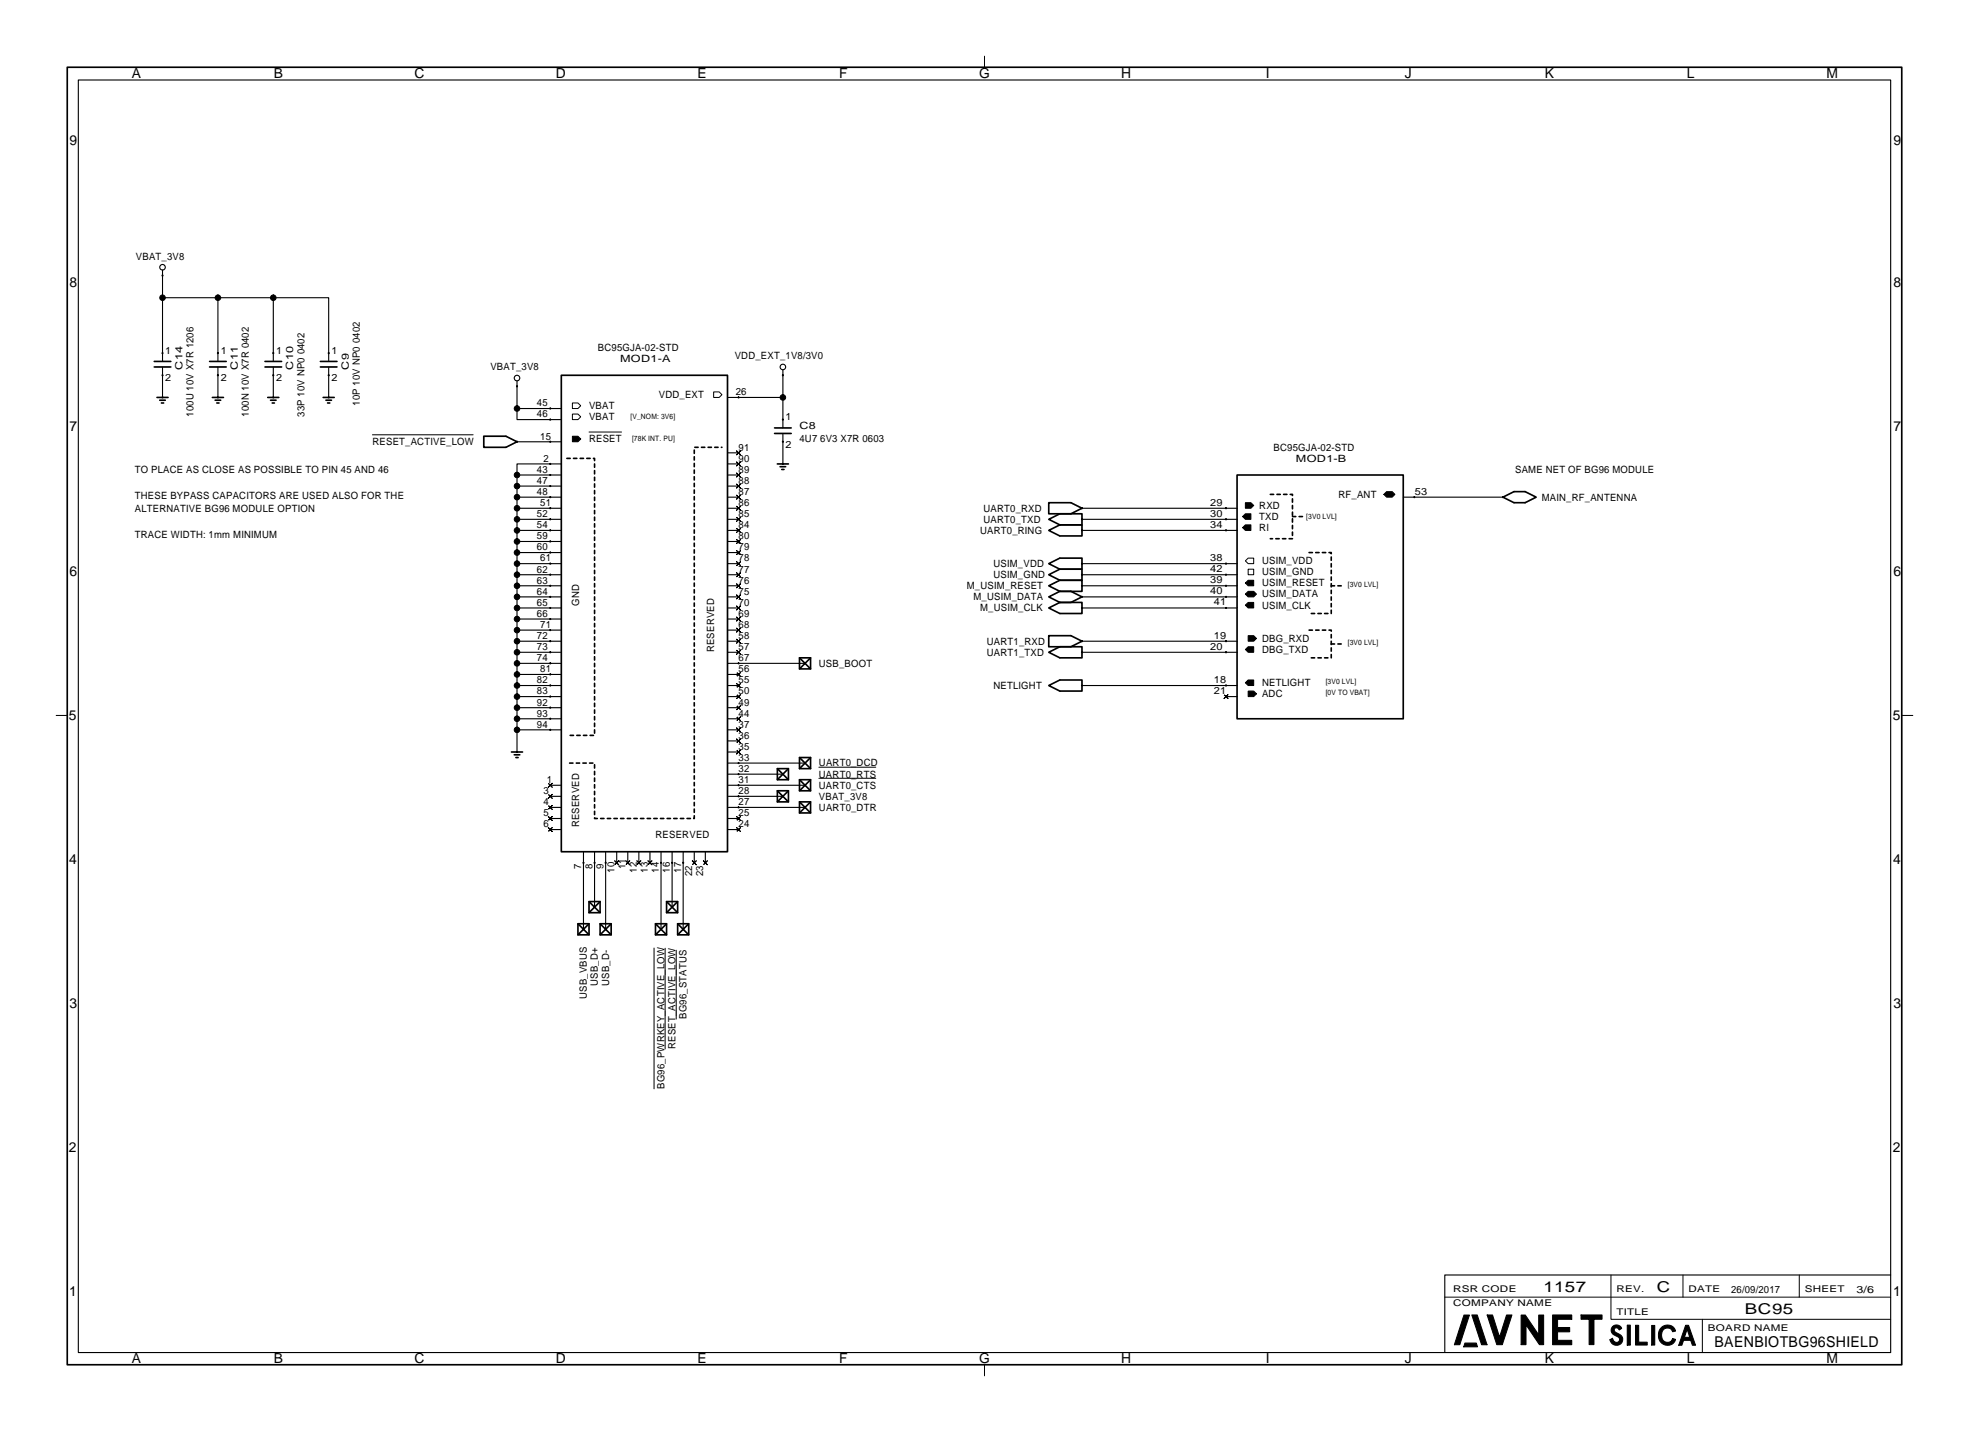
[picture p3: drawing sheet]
<svg xmlns="http://www.w3.org/2000/svg" width="451mm" height="328mm" viewBox="0 0 451 328" stroke-linecap="round" stroke-linejoin="round" font-family="sans-serif">
<g fill="none" stroke="#000" stroke-width=".25">
<path d="M18 18.3h415.5v291.8h-415.5zM37.3 68.3h25.4M37.3 61.9v21M50 68.3v14.6M62.7 68.3h12.7v14.6M62.7 68.3v14.6M37.3 84.1v7M50 84.1v7M62.7 84.1v7M75.4 84.1v7M118.5 93.7v2.5h10.2M118.5 87.3v6.4"/>
<path d="M118.5 93.7h10.2M166.8 91.1h12.7M179.5 84.8v13.3M179.5 99.4v7M118.5 108.9h10.2M118.5 108.9v2.5M118.5 114v2.5M118.5 114h10.2M118.5 101.3h10.2M128.7 106.4h-10.2v2.5M128.7 111.4h-10.2v2.6M128.7 116.5h-10.2v2.6"/>
<path d="M128.7 119.1h-10.2v2.5M166.8 108.9h2.5M166.8 114h2.5M166.8 116.5h2.5M166.8 119.1h2.5M166.8 103.8h2.5M166.8 111.4h2.5M166.8 106.4h2.5M248.1 116.5h35.5M248.1 119.1h35.5M321.7 114h22.9M118.5 121.6v5.1"/>
<path d="M118.5 129.2v43.2M118.5 121.6h10.2M118.5 136.8h10.2M118.5 139.4h10.2M118.5 129.2h10.2M118.5 134.3h10.2M118.5 131.8h10.2M118.5 124.1h10.2M128.7 126.7h-10.2v2.5M166.8 121.6h2.5M166.8 136.8h2.5M166.8 139.4h2.5"/>
<path d="M166.8 129.2h2.5M166.8 134.3h2.5M166.8 131.8h2.5M166.8 124.1h2.5M166.8 126.7h2.5M248.1 121.6h35.5M248.1 136.8h35.5M248.1 139.4h35.5M248.1 129.2h35.5M248.1 134.3h35.5M248.1 131.8h35.5M118.5 159.7h10.2"/>
<path d="M118.5 149.5h10.2M118.5 157.2h10.2M118.5 147h10.2M118.5 154.6h10.2M118.5 152.1h10.2M118.5 144.5h10.2M118.5 141.9h10.2M166.8 159.7h2.5M166.8 149.5h2.5M166.8 157.2h2.5M166.8 147h2.5M166.8 154.6h2.5"/>
<path d="M166.8 152.1h17.8M166.8 144.5h2.5M166.8 141.9h2.5M248.1 149.5h35.5M248.1 157.2h35.5M248.1 147h35.5M281.1 159.7h2.5M118.5 167.3h10.2M118.5 164.8h10.2M118.5 162.2h10.2M166.8 167.3h2.5M166.8 164.8h2.5"/>
<path d="M166.8 162.2h2.5M166.8 174.9h17.8M166.8 177.5h12.7M166.8 169.9h2.5M166.8 172.4h2.5M126.2 185.1h2.5M126.2 182.6h2.5M126.2 180h2.5M126.2 187.6h2.5M126.2 190.2h2.5M133.8 195.3v17.7M136.3 195.3v12.7"/>
<path d="M138.9 195.3v17.7M141.4 195.3v2.5M143.9 195.3v2.5M146.5 195.3v2.5M149 195.3v2.5M151.6 195.3v17.7M154.1 195.3v12.7M156.6 195.3v17.7M159.2 195.3v2.5M161.7 195.3v2.5M166.8 185.1h17.8M166.8 182.6h12.7"/>
<path d="M166.8 180h17.8M166.8 187.6h2.5M166.8 190.2h2.5M433.5 292.3h-102.2v17.8"/>
<circle cx="37.3" cy="61.3" r=".64"/>
<circle cx="118.5" cy="86.7" r=".64"/>
<circle cx="179.5" cy="84.1" r=".64"/>
</g>
<g fill="#000" stroke="#000" stroke-width=".23">
<path d="M131.2 100h1.3l.6 .6-.6 .7h-1.3z" fill-rule="evenodd"/>
<path d="M285.5 117.8h1.3v1.3h-1.3l-.6-.7z" fill-rule="evenodd"/>
<path d="M285.5 115.2h1.3l.7 .7-.7 .6h-1.3z" fill-rule="evenodd"/>
<path d="M317.3 113.3l.6-.6h1.3l.6 .6-.6 .7h-1.3z" fill-rule="evenodd"/>
<path d="M285.5 120.3h1.3v1.3h-1.3l-.6-.6z" fill-rule="evenodd"/>
<path d="M286.2 138.1h1.3v1.3h-1.3l-.7-.7z" fill-rule="evenodd"/>
<path d="M285.5 133.7l.7-.7h1.3v1.3h-1.3z" fill-rule="evenodd"/>
<path d="M285.5 136.2l.7-.6h1.3l.6 .6-.6 .6h-1.3z" fill-rule="evenodd"/>
<path d="M285.5 156.5l.7-.6h1.3v1.3h-1.3z" fill-rule="evenodd"/>
<path d="M285.5 148.9l.7-.6h1.3v1.2h-1.3z" fill-rule="evenodd"/>
<path d="M286.2 158.4h1.3l.6 .7-.6 .6h-1.3z" fill-rule="evenodd"/>
<path d="M286.2 145.7h1.3l.6 .7-.6 .6h-1.3z" fill-rule="evenodd"/>
<path d="M335.7 301.5h1.2l-2.2 6.8h-1.2z" fill-rule="evenodd"/>
<path d="M335.9 307.9h2.6l.3 .9h-3.2z" fill-rule="evenodd"/>
<path d="M337.5 301.4h1.2l2.3 6.9h-1.3z" fill-rule="evenodd"/>
<path d="M341 301.4h1.2l1.6 5.1 1.6-5.1h1.3l-2.2 6.9h-1.3z" fill-rule="evenodd"/>
<path d="M348.8 301.5h.9l3.1 4.5v-4.5h1.1v6.8h-.9l-3.1-4.6v4.6h-1.1z" fill-rule="evenodd"/>
<path d="M356 301.4h4.4v1h-3.3v1.9h2.8v1h-2.8v2h3.3v1h-4.4z" fill-rule="evenodd"/>
<path d="M362.5 301.4h4.8v1h-1.8v5.8h-1.1v-5.8h-1.9z" fill-rule="evenodd"/>
<path d="M369.8 304a1.3 1.3 0 0 1 2 .5l-.5 .4a.57 .57 0 0 0-.9-.5 .57 .57 0 0 0 .1 1 1.82 1.82 0 0 1 1.6 1.8 1.48 1.48 0 0 1-1.5 1.2 1.48 1.48 0 0 1-1.5-1.3l.6-.3a.81 .81 0 0 0 .7 .9 .81 .81 0 0 0 .9-.7l-.2-.4-1.4-.9a1.2 1.2 0 0 1 .1-1.7z" fill-rule="evenodd"/>
<path d="M373.1 303.8h.7v4.6h-.7z" fill-rule="evenodd"/>
<path d="M375 303.8h.7v3.9h2v.6h-2.7z" fill-rule="evenodd"/>
<path d="M378.7 303.8h.7v4.5h-.7z" fill-rule="evenodd"/>
<path d="M381 304.2a1.91 1.91 0 0 1 3.2 .9l-.7 .2a1.35 1.35 0 0 0-1.7-.8 1.35 1.35 0 0 0-.8 1.7l.1 .8a1.28 1.28 0 0 0 1.3 .7 1.28 1.28 0 0 0 1.1-.8l.7 .1a2.08 2.08 0 0 1-2.7 1.2 2.08 2.08 0 0 1-1.2-2.7l.3-.8z" fill-rule="evenodd"/>
<path d="M386.5 303.8l-1.6 4.6h.7l.4-1.1h1.7l.3 1.1h.8l-1.6-4.6zM386.8 304.7l.6 1.9h-1.2z" fill-rule="evenodd"/>
<circle cx="37.3" cy="63.2" r=".13"/>
<circle cx="37.3" cy="68.3" r=".64"/>
<circle cx="50" cy="68.3" r=".64"/>
<circle cx="62.7" cy="68.3" r=".64"/>
<circle cx="37.3" cy="91.1" r=".13"/>
<circle cx="37.3" cy="81" r=".13"/>
<circle cx="37.3" cy="86" r=".13"/>
<circle cx="50" cy="86" r=".13"/>
<circle cx="50" cy="81" r=".13"/>
<circle cx="50" cy="91.1" r=".13"/>
<circle cx="62.7" cy="91.1" r=".13"/>
<circle cx="62.7" cy="81" r=".13"/>
<circle cx="62.7" cy="86" r=".13"/>
<circle cx="75.4" cy="86" r=".13"/>
<circle cx="75.4" cy="81" r=".13"/>
<circle cx="75.4" cy="91.1" r=".13"/>
<circle cx="118.5" cy="88.6" r=".13"/>
<circle cx="118.5" cy="93.7" r=".64"/>
<circle cx="126.2" cy="93.7" r=".13"/>
<circle cx="126.2" cy="96.2" r=".13"/>
<circle cx="169.3" cy="91.1" r=".13"/>
<circle cx="179.5" cy="96.2" r=".13"/>
<circle cx="179.5" cy="86" r=".13"/>
<circle cx="179.5" cy="91.1" r=".64"/>
<circle cx="118.5" cy="101.3" r=".13"/>
<circle cx="118.5" cy="111.4" r=".64"/>
<circle cx="118.5" cy="116.5" r=".64"/>
<circle cx="118.5" cy="114" r=".64"/>
<circle cx="118.5" cy="119.1" r=".64"/>
<circle cx="118.5" cy="108.9" r=".64"/>
<circle cx="126.2" cy="116.5" r=".13"/>
<circle cx="126.2" cy="101.3" r=".13"/>
<circle cx="126.2" cy="108.9" r=".13"/>
<circle cx="126.2" cy="119.1" r=".13"/>
<circle cx="126.2" cy="114" r=".13"/>
<circle cx="126.2" cy="111.4" r=".13"/>
<circle cx="126.2" cy="106.4" r=".13"/>
<circle cx="179.5" cy="101.3" r=".13"/>
<circle cx="179.5" cy="106.4" r=".13"/>
<circle cx="248.1" cy="116.5" r=".13"/>
<circle cx="248.1" cy="119.1" r=".13"/>
<circle cx="281.1" cy="119.1" r=".13"/>
<circle cx="281.1" cy="116.5" r=".13"/>
<circle cx="324.3" cy="114" r=".13"/>
<circle cx="344.6" cy="114" r=".13"/>
<circle cx="118.5" cy="136.8" r=".64"/>
<circle cx="118.5" cy="129.2" r=".64"/>
<circle cx="118.5" cy="121.6" r=".64"/>
<circle cx="118.5" cy="134.3" r=".64"/>
<circle cx="118.5" cy="124.1" r=".64"/>
<circle cx="118.5" cy="126.7" r=".64"/>
<circle cx="118.5" cy="139.4" r=".64"/>
<circle cx="118.5" cy="131.8" r=".64"/>
<circle cx="126.2" cy="121.6" r=".13"/>
<circle cx="126.2" cy="131.8" r=".13"/>
<circle cx="126.2" cy="134.3" r=".13"/>
<circle cx="126.2" cy="139.4" r=".13"/>
<circle cx="126.2" cy="126.7" r=".13"/>
<circle cx="126.2" cy="129.2" r=".13"/>
<circle cx="126.2" cy="124.1" r=".13"/>
<circle cx="126.2" cy="136.8" r=".13"/>
<circle cx="248.1" cy="131.8" r=".13"/>
<circle cx="248.1" cy="121.6" r=".13"/>
<circle cx="248.1" cy="134.3" r=".13"/>
<circle cx="248.1" cy="139.4" r=".13"/>
<circle cx="248.1" cy="136.8" r=".13"/>
<circle cx="248.1" cy="129.2" r=".13"/>
<circle cx="281.1" cy="129.2" r=".13"/>
<circle cx="281.1" cy="136.8" r=".13"/>
<circle cx="281.1" cy="139.4" r=".13"/>
<circle cx="281.1" cy="121.6" r=".13"/>
<circle cx="281.1" cy="134.3" r=".13"/>
<circle cx="281.1" cy="131.8" r=".13"/>
<circle cx="118.5" cy="141.9" r=".64"/>
<circle cx="118.5" cy="154.6" r=".64"/>
<circle cx="118.5" cy="159.7" r=".64"/>
<circle cx="118.5" cy="152.1" r=".64"/>
<circle cx="118.5" cy="149.5" r=".64"/>
<circle cx="118.5" cy="144.5" r=".64"/>
<circle cx="118.5" cy="147" r=".64"/>
<circle cx="118.5" cy="157.2" r=".64"/>
<circle cx="126.2" cy="154.6" r=".13"/>
<circle cx="126.2" cy="152.1" r=".13"/>
<circle cx="126.2" cy="141.9" r=".13"/>
<circle cx="126.2" cy="147" r=".13"/>
<circle cx="126.2" cy="149.5" r=".13"/>
<circle cx="126.2" cy="159.7" r=".13"/>
<circle cx="126.2" cy="157.2" r=".13"/>
<circle cx="126.2" cy="144.5" r=".13"/>
<circle cx="169.3" cy="152.1" r=".13"/>
<circle cx="184.6" cy="152.1" r=".13"/>
<circle cx="248.1" cy="147" r=".13"/>
<circle cx="248.1" cy="149.5" r=".13"/>
<circle cx="248.1" cy="157.2" r=".13"/>
<circle cx="281.1" cy="147" r=".13"/>
<circle cx="281.1" cy="149.5" r=".13"/>
<circle cx="281.1" cy="157.2" r=".13"/>
<circle cx="118.5" cy="172.4" r=".13"/>
<circle cx="118.5" cy="164.8" r=".64"/>
<circle cx="118.5" cy="162.2" r=".64"/>
<circle cx="118.5" cy="167.3" r=".64"/>
<circle cx="126.2" cy="167.3" r=".13"/>
<circle cx="126.2" cy="162.2" r=".13"/>
<circle cx="126.2" cy="164.8" r=".13"/>
<circle cx="169.3" cy="174.9" r=".13"/>
<circle cx="169.3" cy="177.5" r=".13"/>
<circle cx="179.5" cy="177.5" r=".13"/>
<circle cx="184.6" cy="174.9" r=".13"/>
<circle cx="133.8" cy="197.8" r=".13"/>
<circle cx="136.3" cy="197.8" r=".13"/>
<circle cx="138.9" cy="197.8" r=".13"/>
<circle cx="151.6" cy="197.8" r=".13"/>
<circle cx="154.1" cy="197.8" r=".13"/>
<circle cx="156.6" cy="197.8" r=".13"/>
<circle cx="169.3" cy="182.6" r=".13"/>
<circle cx="169.3" cy="185.1" r=".13"/>
<circle cx="169.3" cy="180" r=".13"/>
<circle cx="179.5" cy="182.6" r=".13"/>
<circle cx="184.6" cy="185.1" r=".13"/>
<circle cx="184.6" cy="180" r=".13"/>
<circle cx="133.8" cy="213" r=".13"/>
<circle cx="136.3" cy="208" r=".13"/>
<circle cx="138.9" cy="213" r=".13"/>
<circle cx="151.6" cy="213" r=".13"/>
<circle cx="154.1" cy="208" r=".13"/>
<circle cx="156.6" cy="213" r=".13"/>
</g>
<g fill="none" stroke="#000" stroke-width=".23">
<path d="M225.7 12.9v2.5M85.4 99.7h23.1M131.2 92.4h1.3l.6 .6-.6 .7h-1.3zM131.2 94.9h1.3l.6 .7-.6 .6h-1.3zM135.1 99h7.4M163.6 89.8h1.3l.6 .7-.6 .6h-1.3zM168.9 118.6l.4 .5 .5-.5-.5 .5 .5 .4-.5-.4-.4 .4 .4-.4zM168.9 116.1l.4 .4 .5-.4-.5 .4 .5 .5-.5-.5-.4 .5 .4-.5zM168.9 113.5l.4 .5 .5-.5-.5 .5 .5 .4-.5-.4-.4 .4 .4-.4zM168.9 111l.4 .4 .5-.4-.5 .4 .5 .5-.5-.5-.4 .5 .4-.5zM168.9 108.4l.4 .5 .5-.5-.5 .5 .5 .4-.5-.4-.4 .4 .4-.4zM168.9 105.9l.4 .5 .5-.5-.5 .5 .5 .4-.5-.4-.4 .4 .4-.4z"/>
<path d="M168.9 103.4l.4 .4 .5-.4-.5 .4 .5 .5-.5-.5-.4 .5 .4-.5zM168.9 138.9l.4 .5 .5-.5-.5 .5 .5 .4-.5-.4-.4 .4 .4-.4zM168.9 136.4l.4 .4 .5-.4-.5 .4 .5 .5-.5-.5-.4 .5 .4-.5zM168.9 133.8l.4 .5 .5-.5-.5 .5 .5 .4-.5-.4-.4 .4 .4-.4zM168.9 131.3l.4 .5 .5-.5-.5 .5 .5 .4-.5-.4-.4 .4 .4-.4zM168.9 128.8l.4 .4 .5-.4-.5 .4 .5 .5-.5-.5-.4 .5 .4-.5zM168.9 126.2l.4 .5 .5-.5-.5 .5 .5 .4-.5-.4-.4 .4 .4-.4zM168.9 123.7l.4 .4 .5-.4-.5 .4 .5 .5-.5-.5-.4 .5 .4-.5zM168.9 121.1l.4 .5 .5-.5-.5 .5 .5 .4-.5-.4-.4 .4 .4-.4zM285.5 128.6l.7-.7h1.3v1.3h-1.3zM286.2 130.5h1.3v1.3h-1.3zM168.9 159.2l.4 .5 .5-.5-.5 .5 .5 .4-.5-.4-.4 .4 .4-.4z"/>
<path d="M168.9 156.7l.4 .5 .5-.5-.5 .5 .5 .4-.5-.4-.4 .4 .4-.4zM168.9 154.2l.4 .4 .5-.4-.5 .4 .5 .5-.5-.5-.4 .5 .4-.5zM168.9 149.1l.4 .4 .5-.4-.5 .4 .5 .5-.5-.5-.4 .5 .4-.5zM168.9 146.5l.4 .5 .5-.5-.5 .5 .5 .4-.5-.4-.4 .4 .4-.4zM168.9 144l.4 .5 .5-.5-.5 .5 .5 .4-.5-.4-.4 .4 .4-.4zM168.9 141.5l.4 .4 .5-.4-.5 .4 .5 .5-.5-.5-.4 .5 .4-.5zM280.7 159.2l.4 .5 .5-.5-.5 .5 .5 .4-.5-.4-.4 .4 .4-.4zM12.9 164h2.5M125.7 179.6l.5 .4 .4-.4-.4 .4 .4 .5-.4-.5-.5 .5 .5-.5zM168.9 171.9l.4 .5 .5-.5-.5 .5 .5 .4-.5-.4-.4 .4 .4-.4zM168.9 169.4l.4 .5 .5-.5-.5 .5 .5 .4-.5-.4-.4 .4 .4-.4zM168.9 166.9l.4 .4 .5-.4-.5 .4 .5 .5-.5-.5-.4 .5 .4-.5z"/>
<path d="M168.9 164.3l.4 .5 .5-.5-.5 .5 .5 .4-.5-.4-.4 .4 .4-.4zM168.9 161.8l.4 .4 .5-.4-.5 .4 .5 .5-.5-.5-.4 .5 .4-.5zM187.8 178.4h13M187.8 175.9h13M436 164h2.6M125.7 182.1l.5 .5 .4-.5-.4 .5 .4 .4-.4-.4-.5 .4 .5-.4zM125.7 184.6l.5 .5 .4-.5-.4 .5 .4 .4-.4-.4-.5 .4 .5-.4zM125.7 187.2l.5 .4 .4-.4-.4 .4 .4 .5-.4-.5-.5 .5 .5-.5zM125.7 189.7l.5 .5 .4-.5-.4 .5 .4 .4-.4-.4-.5 .4 .5-.4zM141 197.3l.4 .5 .5-.5-.5 .5 .5 .4-.5-.4-.4 .4 .4-.4zM143.5 197.3l.4 .5 .5-.5-.5 .5 .5 .4-.5-.4-.4 .4 .4-.4zM146 197.3l.5 .5 .4-.5-.4 .5 .4 .4-.4-.4-.5 .4 .5-.4z"/>
<path d="M148.6 197.3l.4 .5 .5-.5-.5 .5 .5 .4-.5-.4-.4 .4 .4-.4zM158.7 197.3l.5 .5 .4-.5-.4 .5 .4 .4-.4-.4-.5 .4 .5-.4zM161.3 197.3l.4 .5 .5-.5-.5 .5 .5 .4-.5-.4-.4 .4 .4-.4zM168.9 189.7l.4 .5 .5-.5-.5 .5 .5 .4-.5-.4-.4 .4 .4-.4zM168.9 187.2l.4 .4 .5-.4-.5 .4 .5 .5-.5-.5-.4 .5 .4-.5zM150 217.3v32.3M152.5 217.4v23.1M155 217.8v15.8M331.3 297.4h102.2M369.4 292.3v10.1h64.1M385.9 292.3v5.1M412.5 292.3v5.1"/>
<path d="M225.7 312.9v2.5M390.3 302.4v7.7"/>
</g>
<g fill="none" stroke="#000" stroke-width=".38">
<path d="M15.4 15.4h420.6v297.5h-420.6zM35.4 82.9h3.8M35.4 84.1h3.8M36 91.1h2.5M36.6 91.7h1.3M37 92.4h.5M48.1 82.9h3.8M48.1 84.1h3.8M48.7 91.1h2.5M49.3 91.7h1.3M49.7 92.4h.5M60.8 82.9h3.8"/>
<path d="M60.8 84.1h3.8M61.4 91.1h2.5M62 91.7h1.3M62.4 92.4h.5M73.5 82.9h3.8M73.5 84.1h3.8M74.1 91.1h2.5M74.7 91.7h1.3M75.1 92.4h.5M128.7 86h38.1v109.3h-38.1zM177.6 98.1h3.8M177.6 99.4h3.8"/>
<path d="M110.9 100h5.1l2.5 1.3-2.5 1.2h-5.1zM178.2 106.4h2.6M178.9 107h1.2M179.2 107.6h.6M240.5 119.1l2.5-1.3h5.1v2.5h-5.1zM240.5 115.2h5l2.6 1.3-2.6 1.3h-5zM283.6 108.9h38.1v55.9h-38.1zM344.6 114l2.5-1.3h2.6l2.5 1.3-2.5 1.2h-2.6zM240.5 129.2l2.5-1.3h5.1v2.6h-5.1zM240.5 121.6l2.5-1.3h5.1v2.6h-5.1zM240.5 139.4l2.5-1.3h5.1v2.5h-5.1zM243 130.5h5.1v2.5h-5.1"/>
<path d="M243 130.5l-2.5 1.3 2.5 1.2M243 133h5.1v2.6h-5.1M243 133l-2.5 1.3 2.5 1.3M243 135.6l-2.5 1.2 2.5 1.3M243 135.6h2.5l2.6 1.2-2.6 1.3h-2.5M183.3 150.8h2.6v2.5h-2.6zM183.3 150.8l2.6 2.5M185.9 150.8l-2.6 2.5M240.5 149.5l2.5-1.2h5.1v2.5h-5.1zM240.5 145.7h5l2.6 1.3-2.6 1.3h-5zM240.5 157.2l2.5-1.3h5.1v2.5h-5.1zM117.3 172.4h2.5"/>
<path d="M117.9 173h1.3M118.3 173.7h.5M178.2 176.2h2.6v2.5h-2.6zM178.2 176.2l2.6 2.5M180.8 176.2l-2.6 2.5M183.3 178.7h2.6v2.6h-2.6zM183.3 173.7h2.6v2.5h-2.6zM183.3 178.7l2.6 2.6M183.3 173.7l2.6 2.5M185.9 178.7l-2.6 2.6M185.9 173.7l-2.6 2.5M178.2 181.3h2.6v2.5h-2.6z"/>
<path d="M178.2 181.3l2.6 2.5M180.8 181.3l-2.6 2.5M183.3 183.8h2.6v2.6h-2.6zM183.3 183.8l2.6 2.6M185.9 183.8l-2.6 2.6M132.5 211.8h2.6v2.5h-2.6zM132.5 211.8l2.6 2.5M135.1 206.7h2.5v2.5h-2.5zM135.1 206.7l2.5 2.5M135.1 211.8l-2.6 2.5M137.6 211.8h2.5v2.5h-2.5zM137.6 206.7l-2.5 2.5"/>
<path d="M137.6 211.8l2.5 2.5M140.1 211.8l-2.5 2.5M150.3 211.8h2.5v2.5h-2.5zM150.3 211.8l2.5 2.5M152.8 206.7h2.6v2.5h-2.6zM152.8 206.7l2.6 2.5M152.8 211.8l-2.5 2.5M155.4 211.8h2.5v2.5h-2.5zM155.4 206.7l-2.6 2.5M155.4 211.8l2.5 2.5M157.9 211.8l-2.5 2.5"/>
</g>
<path d="M130 105.1h6.3v63.5h-6.3M291.3 113.3h5v10.2h-5M296.3 118.4h2.6M300.2 126.7h5v13.9h-5M305.2 134.3h2.6M300.2 144.5h5v6.3h-5M305.2 147.6h2.6M130.6 174.9h5.7v12.7h22.9v-85.1h6.3" fill="none" stroke="#000" stroke-width=".38" stroke-dasharray=".8 .8"/>
<g font-size="3.4">
<text x="353.9" y="296.1">1157</text>
<text x="379.9" y="296.1">C</text>
<text x="400.1" y="301.2">BC95</text>
<text x="393.1" y="308.8">BAENBIOTBG96SHIELD</text>
</g>
<g font-size="3.2">
<text x="30.2" y="17.9">A</text>
<text x="62.8" y="17.9">B</text>
<text x="95" y="17.9">C</text>
<text x="127.5" y="17.9">D</text>
<text x="160" y="17.9">E</text>
<text x="192.4" y="17.9">F</text>
<text x="224.5" y="17.9">G</text>
<text x="257.1" y="17.9">H</text>
<text x="290.2" y="17.9">I</text>
<text x="322.1" y="17.9">J</text>
<text x="354.2" y="17.9">K</text>
<text x="386.8" y="17.9">L</text>
<text x="418.8" y="17.9">M</text>
<text x="15.9" y="33.1">9</text>
<text x="434.1" y="33.1">9</text>
<text x="15.9" y="65.9">8</text>
<text x="434.1" y="65.9">8</text>
<text x="15.9" y="98.9">7</text>
<text x="434.1" y="98.9">7</text>
<text x="15.9" y="131.9">6</text>
<text x="434.1" y="131.9">6</text>
<text x="15.8" y="164.9">5</text>
<text x="434" y="164.9">5</text>
<text x="15.9" y="198">4</text>
<text x="434.1" y="198">4</text>
<text x="15.9" y="231">3</text>
<text x="434.1" y="231">3</text>
<text x="15.8" y="264">2</text>
<text x="434" y="264">2</text>
<text x="15.9" y="297">1</text>
<text x="434.1" y="297">1</text>
<text x="30.2" y="312.4">A</text>
<text x="62.8" y="312.4">B</text>
<text x="95" y="312.4">C</text>
<text x="127.5" y="312.4">D</text>
<text x="160" y="312.4">E</text>
<text x="192.4" y="312.4">F</text>
<text x="224.5" y="312.4">G</text>
<text x="257.1" y="312.4">H</text>
<text x="290.2" y="312.4">I</text>
<text x="322.1" y="312.4">J</text>
<text x="354.2" y="312.4">K</text>
<text x="386.8" y="312.4">L</text>
<text x="418.8" y="312.4">M</text>
</g>
<g font-size="2.3">
<text x="31.2" y="59.5">VBAT_3V8</text>
<text x="37.9" y="81.1">1</text>
<text x="50.6" y="81.1">1</text>
<text x="63.3" y="81.1">1</text>
<text x="76" y="81.1">1</text>
<text x="137.1" y="80.5">BC95GJA-02-STD</text>
<text x="142.2" y="83">MOD1-A</text>
<text x="168.5" y="82.4">VDD_EXT_1V8/3V0</text>
<text x="37.9" y="87.4">2</text>
<text x="41.8" y="84.8" transform="rotate(-90 41.8 84.8)">C14</text>
<text x="50.6" y="87.4">2</text>
<text x="54.5" y="84.8" transform="rotate(-90 54.5 84.8)">C11</text>
<text x="63.3" y="87.4">2</text>
<text x="67.2" y="84.8" transform="rotate(-90 67.2 84.8)">C10</text>
<text x="76" y="87.4">2</text>
<text x="79.9" y="84.8" transform="rotate(-90 79.9 84.8)">C9</text>
<text x="112.4" y="84.9">VBAT_3V8</text>
<text x="44.4" y="95.6" transform="rotate(-90 44.4 95.6)">100U 10V X7R 1206</text>
<text x="57.1" y="95.6" transform="rotate(-90 57.1 95.6)">100N 10V X7R 0402</text>
<text x="69.8" y="95.6" transform="rotate(-90 69.8 95.6)">33P 10V NP0 0402</text>
<text x="82.5" y="93" transform="rotate(-90 82.5 93)">10P 10V NP0 0402</text>
<text x="123.1" y="93.2">45</text>
<text x="123.1" y="95.7">46</text>
<text x="135.1" y="93.8">VBAT</text>
<text x="151.1" y="91.2">VDD_EXT</text>
<text x="168.7" y="90.6">26</text>
<text x="123.9" y="100.8">15</text>
<text x="135.1" y="101.4">RESET</text>
<text x="135.1" y="96.3">VBAT</text>
<text x="180.1" y="96.3">1</text>
<text x="183.3" y="98.4">C8</text>
<text x="183.3" y="101.4">4U7 6V3 X7R 0603</text>
<text x="85.4" y="102">RESET_ACTIVE_LOW</text>
<text x="124.6" y="105.9">2</text>
<text x="169.3" y="105.9">90</text>
<text x="169.3" y="103.3">91</text>
<text x="180.1" y="102.7">2</text>
<text x="292" y="103.3">BC95GJA-02-STD</text>
<text x="297.1" y="105.9">MOD1-B</text>
<text x="30.9" y="108.4">TO PLACE AS CLOSE AS POSSIBLE TO PIN 45 AND 46</text>
<text x="123.1" y="108.4">43</text>
<text x="123.1" y="110.9">47</text>
<text x="123.1" y="113.5">48</text>
<text x="169.3" y="113.5">87</text>
<text x="169.3" y="110.9">88</text>
<text x="169.3" y="108.4">89</text>
<text x="324.4" y="113.4">53</text>
<text x="347.4" y="108.4">SAME NET OF BG96 MODULE</text>
<text x="30.9" y="114.4">THESE BYPASS CAPACITORS ARE USED ALSO FOR THE</text>
<text x="30.9" y="117.4">ALTERNATIVE BG96 MODULE OPTION</text>
<text x="123.1" y="118.6">52</text>
<text x="123.9" y="116">51</text>
<text x="169.3" y="118.6">85</text>
<text x="169.3" y="116">86</text>
<text x="225.5" y="119.8">UART0_TXD</text>
<text x="225.5" y="117.3">UART0_RXD</text>
<text x="277.5" y="115.9">29</text>
<text x="277.5" y="118.5">30</text>
<text x="288.7" y="119.2">TXD</text>
<text x="288.7" y="116.6">RXD</text>
<text x="306.9" y="114.1">RF_ANT</text>
<text x="353.5" y="114.7">MAIN_RF_ANTENNA</text>
<text x="30.9" y="123.4">TRACE WIDTH: 1mm MINIMUM</text>
<text x="123.1" y="121.1">54</text>
<text x="123.1" y="123.6">59</text>
<text x="169.3" y="123.6">80</text>
<text x="169.3" y="121.1">84</text>
<text x="224.7" y="122.4">UART0_RING</text>
<text x="277.5" y="121">34</text>
<text x="288.7" y="121.7">RI</text>
<text x="123.1" y="126.2">60</text>
<text x="123.1" y="131.3">62</text>
<text x="123.9" y="128.7">61</text>
<text x="169.3" y="131.3">77</text>
<text x="169.3" y="128.7">78</text>
<text x="169.3" y="126.2">79</text>
<text x="227.8" y="130">USIM_VDD</text>
<text x="277.5" y="128.6">38</text>
<text x="277.5" y="131.2">42</text>
<text x="289.4" y="129.3">USIM_VDD</text>
<text x="289.4" y="131.9">USIM_GND</text>
<text x="123.1" y="133.8">63</text>
<text x="123.1" y="136.3">64</text>
<text x="169.3" y="136.3">75</text>
<text x="169.3" y="133.8">76</text>
<text x="221.7" y="135.1">M_USIM_RESET</text>
<text x="223.2" y="137.6">M_USIM_DATA</text>
<text x="227.8" y="132.5">USIM_GND</text>
<text x="277.5" y="133.7">39</text>
<text x="277.5" y="136.2">40</text>
<text x="289.4" y="134.4">USIM_RESET</text>
<text x="289.4" y="137">USIM_DATA</text>
<text x="123.1" y="138.9">65</text>
<text x="123.1" y="141.4">66</text>
<text x="123.9" y="144">71</text>
<text x="132.8" y="138.9" transform="rotate(-90 132.8 138.9)">GND</text>
<text x="169.3" y="144">68</text>
<text x="169.3" y="141.4">69</text>
<text x="169.3" y="138.9">70</text>
<text x="224.7" y="140.1">M_USIM_CLK</text>
<text x="278.3" y="138.8">41</text>
<text x="289.4" y="139.5">USIM_CLK</text>
<text x="123.1" y="146.5">72</text>
<text x="123.1" y="149">73</text>
<text x="163.8" y="149.5" transform="rotate(-90 163.8 149.5)">RESERVED</text>
<text x="169.3" y="149">57</text>
<text x="169.3" y="146.5">58</text>
<text x="226.2" y="147.8">UART1_RXD</text>
<text x="277.5" y="148.9">20</text>
<text x="278.3" y="146.4">19</text>
<text x="289.4" y="149.7">DBG_TXD</text>
<text x="289.4" y="147.1">DBG_RXD</text>
<text x="123.1" y="151.6">74</text>
<text x="123.9" y="154.1">81</text>
<text x="169.3" y="154.1">56</text>
<text x="169.3" y="151.6">67</text>
<text x="187.8" y="152.8">USB_BOOT</text>
<text x="226.2" y="150.3">UART1_TXD</text>
<text x="123.1" y="156.7">82</text>
<text x="123.1" y="159.2">83</text>
<text x="123.1" y="161.7">92</text>
<text x="169.3" y="161.7">49</text>
<text x="169.3" y="159.2">50</text>
<text x="169.3" y="156.7">55</text>
<text x="227.8" y="157.9">NETLIGHT</text>
<text x="278.3" y="156.6">18</text>
<text x="278.3" y="159.1">21</text>
<text x="289.4" y="159.8">ADC</text>
<text x="289.4" y="157.3">NETLIGHT</text>
<text x="123.1" y="164.3">93</text>
<text x="123.1" y="166.8">94</text>
<text x="169.3" y="166.8">37</text>
<text x="169.3" y="164.3">44</text>
<text x="169.3" y="171.9">35</text>
<text x="169.3" y="169.4">36</text>
<text x="125.4" y="179.5">1</text>
<text x="169.3" y="179.5">31</text>
<text x="169.3" y="177">32</text>
<text x="169.3" y="174.4">33</text>
<text x="187.8" y="178.2">UART0_RTS</text>
<text x="187.8" y="175.7">UART0_DCD</text>
<text x="124.6" y="182.1">3</text>
<text x="124.6" y="184.6">4</text>
<text x="169.3" y="184.6">27</text>
<text x="169.3" y="182.1">28</text>
<text x="187.8" y="183.3">VBAT_3V8</text>
<text x="187.8" y="180.8">UART0_CTS</text>
<text x="187.8" y="185.9">UART0_DTR</text>
<text x="124.6" y="187.1">5</text>
<text x="124.6" y="189.7">6</text>
<text x="132.8" y="189.7" transform="rotate(-90 132.8 189.7)">RESERVED</text>
<text x="169.3" y="189.7">24</text>
<text x="169.3" y="187.1">25</text>
<text x="150.3" y="192.2">RESERVED</text>
<text x="133.3" y="199.3" transform="rotate(-90 133.3 199.3)">7</text>
<text x="135.8" y="199.3" transform="rotate(-90 135.8 199.3)">8</text>
<text x="138.4" y="199.3" transform="rotate(-90 138.4 199.3)">9</text>
<text x="140.9" y="200.1" transform="rotate(-90 140.9 200.1)">10</text>
<text x="143.4" y="199.3" transform="rotate(-90 143.4 199.3)">11</text>
<text x="146" y="200.1" transform="rotate(-90 146 200.1)">12</text>
<text x="148.5" y="200.1" transform="rotate(-90 148.5 200.1)">13</text>
<text x="151.1" y="200.1" transform="rotate(-90 151.1 200.1)">14</text>
<text x="153.6" y="200.1" transform="rotate(-90 153.6 200.1)">16</text>
<text x="156.1" y="200.1" transform="rotate(-90 156.1 200.1)">17</text>
<text x="158.7" y="200.8" transform="rotate(-90 158.7 200.8)">22</text>
<text x="161.2" y="200.8" transform="rotate(-90 161.2 200.8)">23</text>
<text x="137.1" y="226" transform="rotate(-90 137.1 226)">USB_D+</text>
<text x="139.6" y="226" transform="rotate(-90 139.6 226)">USB_D-</text>
<text x="134.6" y="229" transform="rotate(-90 134.6 229)">USB_VBUS</text>
<text x="157.4" y="233.6" transform="rotate(-90 157.4 233.6)">BG96_STATUS</text>
<text x="154.9" y="240.5" transform="rotate(-90 154.9 240.5)">RESET_ACTIVE_LOW</text>
<text x="152.3" y="249.6" transform="rotate(-90 152.3 249.6)">BG96_PWRKEY_ACTIVE_LOW</text>
<text x="396.9" y="296.4">26/09/2017</text>
<text x="425.6" y="296.4">3/6</text>
</g>
<g font-size="2.1">
<text x="333.2" y="296.3">RSR CODE</text>
<text x="333.2" y="299.4">COMPANY NAME</text>
<text x="370.6" y="296.3">REV.</text>
<text x="387.1" y="296.3">DATE</text>
<text x="413.8" y="296.3">SHEET</text>
<text x="370.6" y="301.3">TITLE</text>
<text x="391.6" y="305.1">BOARD NAME</text>
</g>
<g font-size="1.7">
<text x="144.6" y="95.9">[V_NOM: 3V6]</text>
<text x="144.9" y="101">[78K INT. PU]</text>
<text x="299.5" y="119">[3V0 LVL]</text>
<text x="309" y="134.5">[3V0 LVL]</text>
<text x="309" y="147.9">[3V0 LVL]</text>
<text x="304" y="159.3">[0V TO VBAT]</text>
<text x="304" y="156.8">[3V0 LVL]</text>
</g>
</svg>
